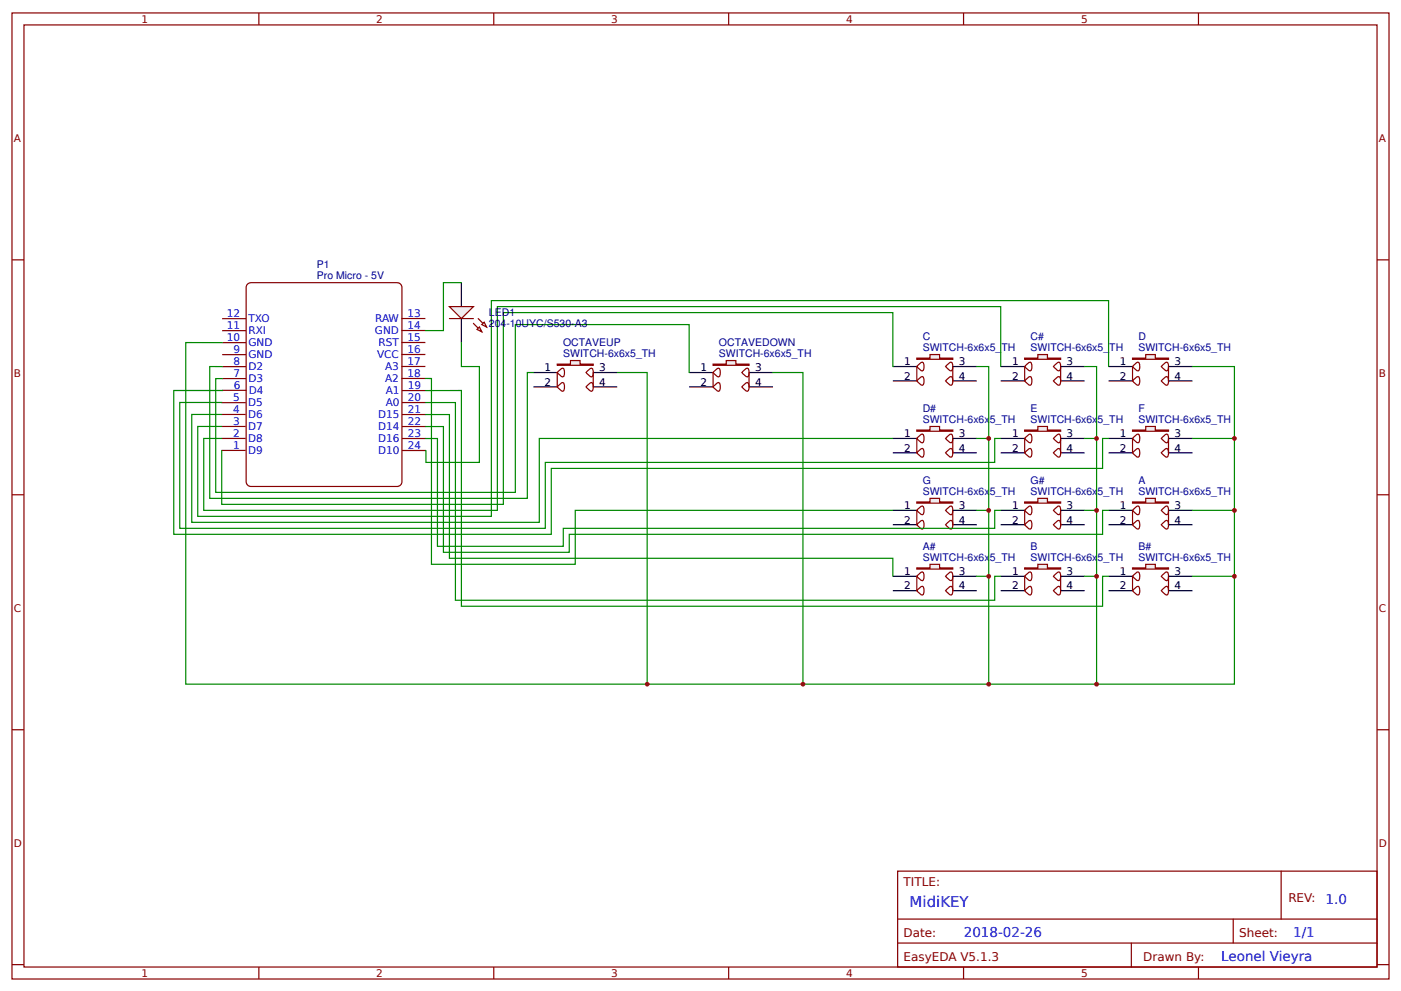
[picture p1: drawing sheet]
<svg xmlns="http://www.w3.org/2000/svg" width="312mm" height="221mm" viewBox="0 0 312 221" stroke-linecap="round" stroke-linejoin="round" font-family="sans-serif">
<g fill="none" stroke="#800" stroke-width=".27">
<path d="M2.7 2.9h306.4v214.9h-306.4zM5.3 5.5h301.1v209.7h-301.1zM57.6 2.9v2.6M109.9 2.9v2.6M162.2 2.9v2.6M214.4 2.9v2.6M266.7 2.9v2.6M2.7 57.8h2.6M306.4 57.8h2.7M2.7 110.1h2.6M306.4 110.1h2.7M2.7 162.4h2.6"/>
<path d="M306.4 162.4h2.7M199.8 193.8h106.6v21.4h-106.6zM285.1 193.8v10.7M2.7 214.6h2.6M57.6 215.2v2.6M109.9 215.2v2.6M162.2 215.2v2.6M199.8 204.5h106.6M199.8 209.8h106.6M214.4 215.2v2.6M251.8 209.8v5.4M266.7 215.2v2.6"/>
<path d="M274.4 204.5v5.3M306.4 214.6h2.7"/>
</g>
<path d="M55 63.3l.8-.4h32.6a1.06 1.06 0 0 1 1 1.1v43.2a1.07 1.07 0 0 1-1 1h-32.6a1.07 1.07 0 0 1-1-1v-43.2z" fill="#fff" stroke="#800000" stroke-width=".27"/>
<g fill="none" stroke="#800" stroke-width=".27">
<path d="M49.4 78.9h5.4M49.4 76.2h5.4M49.4 73.6h5.4M49.4 70.9h5.4M89.3 78.9h5.4M89.3 76.2h5.4M89.3 73.5h5.4M89.3 70.9h5.4M49.3 97.6h5.4M49.3 94.9h5.4M49.3 92.2h5.4M49.4 89.6h5.3"/>
<path d="M49.4 84.2h5.4M49.4 81.6h5.4M49.5 86.9h5.3M89.3 84.2h5.4M89.3 81.5h5.4M89.4 97.6h5.4M89.4 94.9h5.4M89.4 92.2h5.4M89.4 89.6h5.4M89.4 86.9h5.4M49.3 100.2h5.4M89.4 100.2h5.4"/>
</g>
<path d="M246.7 81.6h5.3M246.7 84.8h5.3" fill="none" stroke="#000" stroke-width=".27"/>
<path d="M252 79.7h3v-.8h2.1v.8h2.9v.3h-8z" fill="#efefef" stroke="#800" stroke-width=".27"/>
<path d="M252 81.6v3.2M252.3 81.2l.7-.5 .3-.1a1.59 1.59 0 0 1 0 1.9l-.6-.3-.7-.6zM253.6 84.8l-.1-.7-.2-.3-.6 .3-.7 .7 .7 .6 .6 .3 .2-.2 .1-.7M258.7 81.2l.7-.5 .3-.1a1.59 1.59 0 0 1 0 1.9l-.6-.3-.7-.6zM260 81.6v3.2l-.1-.7-.2-.3-.6 .3-.7 .7 .7 .6 .6 .3 .2-.2 .1-.7" fill="none" stroke="#800" stroke-width=".27"/>
<path d="M198.7 97.6h5.3M260 81.6h5.4M260 84.8h5.4M198.7 100.8h5.3" fill="none" stroke="#000" stroke-width=".27"/>
<path d="M204 95.7h3v-.8h2.1v.8h2.9v.3h-8z" fill="#efefef" stroke="#800" stroke-width=".27"/>
<path d="M204 97.6v3.2M204.3 97.2l.7-.5 .3-.1a1.59 1.59 0 0 1 0 1.9l-.6-.3-.7-.6zM210.7 97.2l.7-.5 .3-.1a1.59 1.59 0 0 1 0 1.9l-.6-.3-.7-.6zM212 97.6v3.2M204.3 100.4l.7-.5 .3-.1a1.59 1.59 0 0 1 0 1.9l-.6-.3-.7-.6zM210.7 100.4l.7-.5 .3-.1a1.59 1.59 0 0 1 0 1.9l-.6-.3-.7-.6z" fill="none" stroke="#800" stroke-width=".27"/>
<path d="M212 97.6h5.4M222.7 97.6h5.3M212 100.8h5.4M222.7 100.8h5.3" fill="none" stroke="#000" stroke-width=".27"/>
<path d="M228 95.7h3v-.8h2.1v.8h2.9v.3h-8z" fill="#efefef" stroke="#800" stroke-width=".27"/>
<path d="M228 97.6v3.2M228.3 97.2l.7-.5 .3-.1a1.59 1.59 0 0 1 0 1.9l-.6-.3-.7-.6zM234.7 97.2l.7-.5 .3-.1a1.59 1.59 0 0 1 0 1.9l-.6-.3-.7-.6zM236 97.6v3.2M228.3 100.4l.7-.5 .3-.1a1.59 1.59 0 0 1 0 1.9l-.6-.3-.7-.6zM234.7 100.4l.7-.5 .3-.1a1.59 1.59 0 0 1 0 1.9l-.6-.3-.7-.6z" fill="none" stroke="#800" stroke-width=".27"/>
<path d="M236 97.6h5.4M246.7 97.6h5.3M236 100.8h5.4M246.7 100.8h5.3" fill="none" stroke="#000" stroke-width=".27"/>
<path d="M252 95.7h3v-.8h2.1v.8h2.9v.3h-8z" fill="#efefef" stroke="#800" stroke-width=".27"/>
<path d="M252 97.6v3.2M252.3 97.2l.7-.5 .3-.1a1.59 1.59 0 0 1 0 1.9l-.6-.3-.7-.6zM258.7 97.2l.7-.5 .3-.1a1.59 1.59 0 0 1 0 1.9l-.6-.3-.7-.6zM260 97.6v3.2M252.3 100.4l.7-.5 .3-.1a1.59 1.59 0 0 1 0 1.9l-.6-.3-.7-.6zM258.7 100.4l.7-.5 .3-.1a1.59 1.59 0 0 1 0 1.9l-.6-.3-.7-.6z" fill="none" stroke="#800" stroke-width=".27"/>
<path d="M260 97.6h5.4M198.7 113.6h5.3M198.7 116.8h5.3M260 100.8h5.4" fill="none" stroke="#000" stroke-width=".27"/>
<path d="M204 111.7h3v-.8h2.1v.8h2.9v.3h-8z" fill="#efefef" stroke="#800" stroke-width=".27"/>
<path d="M204 113.6v3.2M204.3 113.2l.7-.5 .3-.1a1.59 1.59 0 0 1 0 1.9l-.6-.3-.7-.6zM204.3 116.4l.7-.5 .3-.1a1.59 1.59 0 0 1 0 1.9l-.6-.3-.7-.6zM210.7 113.2l.7-.5 .3-.1a1.59 1.59 0 0 1 0 1.9l-.6-.3-.7-.6zM210.7 116.4l.7-.5 .3-.1a1.59 1.59 0 0 1 0 1.9l-.6-.3-.7-.6zM212 113.6v3.2" fill="none" stroke="#800" stroke-width=".27"/>
<path d="M212 113.6h5.4M212 116.8h5.4M222.7 113.6h5.3M222.7 116.8h5.3" fill="none" stroke="#000" stroke-width=".27"/>
<path d="M228 111.7h3v-.8h2.1v.8h2.9v.3h-8z" fill="#efefef" stroke="#800" stroke-width=".27"/>
<path d="M228 113.6v3.2M228.3 113.2l.7-.5 .3-.1a1.59 1.59 0 0 1 0 1.9l-.6-.3-.7-.6zM228.3 116.4l.7-.5 .3-.1a1.59 1.59 0 0 1 0 1.9l-.6-.3-.7-.6zM234.7 113.2l.7-.5 .3-.1a1.59 1.59 0 0 1 0 1.9l-.6-.3-.7-.6zM234.7 116.4l.7-.5 .3-.1a1.59 1.59 0 0 1 0 1.9l-.6-.3-.7-.6zM236 113.6v3.2" fill="none" stroke="#800" stroke-width=".27"/>
<path d="M236 113.6h5.4M236 116.8h5.4M246.7 113.6h5.3M246.7 116.8h5.3" fill="none" stroke="#000" stroke-width=".27"/>
<path d="M252 111.7h3v-.8h2.1v.8h2.9v.3h-8z" fill="#efefef" stroke="#800" stroke-width=".27"/>
<path d="M252 113.6v3.2M252.3 113.2l.7-.5 .3-.1a1.59 1.59 0 0 1 0 1.9l-.6-.3-.7-.6zM252.3 116.4l.7-.5 .3-.1a1.59 1.59 0 0 1 0 1.9l-.6-.3-.7-.6zM258.7 113.2l.7-.5 .3-.1a1.59 1.59 0 0 1 0 1.9l-.6-.3-.7-.6zM258.7 116.4l.7-.5 .3-.1a1.59 1.59 0 0 1 0 1.9l-.6-.3-.7-.6zM260 113.6v3.2" fill="none" stroke="#800" stroke-width=".27"/>
<path d="M260 113.6h5.4M260 116.8h5.4M198.7 128.2h5.3M198.7 131.4h5.3" fill="none" stroke="#000" stroke-width=".27"/>
<path d="M204 126.4h3v-.8h2.1v.8h2.9v.2h-8z" fill="#efefef" stroke="#800" stroke-width=".27"/>
<path d="M204 128.2v3.2M204.3 127.9l.7-.6h.3a1.59 1.59 0 0 1 0 1.9l-.6-.3-.7-.7zM204.3 131.1l.7-.6h.3a1.59 1.59 0 0 1 0 1.9l-.6-.3-.7-.7zM210.7 127.9l.7-.6h.3a1.59 1.59 0 0 1 0 1.9l-.6-.3-.7-.7zM210.7 131.1l.7-.6h.3a1.59 1.59 0 0 1 0 1.9l-.6-.3-.7-.7zM212 128.2v3.2" fill="none" stroke="#800" stroke-width=".27"/>
<path d="M212 128.2h5.4M212 131.4h5.4M246.7 128.2h5.3M246.7 131.4h5.3" fill="none" stroke="#000" stroke-width=".27"/>
<path d="M252 126.4h3v-.8h2.1v.8h2.9v.2h-8z" fill="#efefef" stroke="#800" stroke-width=".27"/>
<path d="M252 128.2v3.2M252.3 127.9l.7-.6h.3a1.59 1.59 0 0 1 0 1.9l-.6-.3-.7-.7zM252.3 131.1l.7-.6h.3a1.59 1.59 0 0 1 0 1.9l-.6-.3-.7-.7zM258.7 127.9l.7-.6h.3a1.59 1.59 0 0 1 0 1.9l-.6-.3-.7-.7zM258.7 131.1l.7-.6h.3a1.59 1.59 0 0 1 0 1.9l-.6-.3-.7-.7zM260 128.2v3.2" fill="none" stroke="#800" stroke-width=".27"/>
<path d="M222.7 81.6h5.3M222.7 84.8h5.3M260 128.2h5.4M260 131.4h5.4" fill="none" stroke="#000" stroke-width=".27"/>
<path d="M228 79.7h3v-.8h2.1v.8h2.9v.3h-8z" fill="#efefef" stroke="#800" stroke-width=".27"/>
<path d="M228 81.6v3.2M228.3 81.2l.7-.5 .3-.1a1.59 1.59 0 0 1 0 1.9l-.6-.3-.7-.6zM229.6 84.8l-.1-.7-.2-.3-.6 .3-.7 .7 .7 .6 .6 .3 .2-.2 .1-.7M234.7 81.2l.7-.5 .3-.1a1.59 1.59 0 0 1 0 1.9l-.6-.3-.7-.6zM236 81.6v3.2l-.1-.7-.2-.3-.6 .3-.7 .7 .7 .6 .6 .3 .2-.2 .1-.7" fill="none" stroke="#800" stroke-width=".27"/>
<path d="M198.7 81.6h5.3M198.7 84.8h5.3M236 81.6h5.4M236 84.8h5.4" fill="none" stroke="#000" stroke-width=".27"/>
<path d="M204 79.7h3v-.8h2.1v.8h2.9v.3h-8z" fill="#efefef" stroke="#800" stroke-width=".27"/>
<path d="M204 81.6v3.2M204.3 81.2l.7-.5 .3-.1a1.59 1.59 0 0 1 0 1.9l-.6-.3-.7-.6zM205.6 84.8l-.1-.7-.2-.3-.6 .3-.7 .7 .7 .6 .6 .3 .2-.2 .1-.7M210.7 81.2l.7-.5 .3-.1a1.59 1.59 0 0 1 0 1.9l-.6-.3-.7-.6zM212 81.6v3.2l-.1-.7-.2-.3-.6 .3-.7 .7 .7 .6 .6 .3 .2-.2 .1-.7" fill="none" stroke="#800" stroke-width=".27"/>
<path d="M212 81.6h5.4M212 84.8h5.4M222.7 128.2h5.3M222.7 131.4h5.3" fill="none" stroke="#000" stroke-width=".27"/>
<path d="M228 126.4h3v-.8h2.1v.8h2.9v.2h-8z" fill="#efefef" stroke="#800" stroke-width=".27"/>
<path d="M228 128.2v3.2M228.3 127.9l.7-.6h.3a1.59 1.59 0 0 1 0 1.9l-.6-.3-.7-.7zM228.3 131.1l.7-.6h.3a1.59 1.59 0 0 1 0 1.9l-.6-.3-.7-.7zM234.7 127.9l.7-.6h.3a1.59 1.59 0 0 1 0 1.9l-.6-.3-.7-.7zM234.7 131.1l.7-.6h.3a1.59 1.59 0 0 1 0 1.9l-.6-.3-.7-.7zM236 128.2v3.2" fill="none" stroke="#800" stroke-width=".27"/>
<path d="M118.7 82.9h5.3M118.7 86.1h5.3M236 128.2h5.4M236 131.4h5.4" fill="none" stroke="#000" stroke-width=".27"/>
<path d="M124 81h2.9v-.8h2.2v.8h2.9v.3h-8z" fill="#efefef" stroke="#800" stroke-width=".27"/>
<path d="M124 82.9v3.2M124.3 82.5l.7-.5 .3-.1a1.59 1.59 0 0 1 0 1.9l-.7-.2-.6-.7zM124.3 85.7l.7-.5 .3-.1a1.59 1.59 0 0 1 0 1.9l-.7-.2-.6-.7zM130.7 82.5l.7-.5 .3-.1a1.59 1.59 0 0 1 0 1.9l-.7-.2-.6-.7zM130.7 85.7l.7-.5 .3-.1a1.59 1.59 0 0 1 0 1.9l-.7-.2-.6-.7zM132 82.9v3.2" fill="none" stroke="#800" stroke-width=".27"/>
<path d="M132 82.9h5.4M132 86.1h5.4M153.4 82.9h5.3M153.4 86.1h5.3" fill="none" stroke="#000" stroke-width=".27"/>
<path d="M158.7 81h2.9v-.8h2.2v.8h2.9v.3h-8z" fill="#efefef" stroke="#800" stroke-width=".27"/>
<path d="M158.7 82.9v3.2M159 82.5l.7-.5 .3-.1a1.59 1.59 0 0 1 0 1.9l-.7-.2-.6-.7zM159 85.7l.7-.5 .3-.1a1.59 1.59 0 0 1 0 1.9l-.7-.2-.6-.7zM165.4 82.5l.7-.5 .3-.1a1.59 1.59 0 0 1 0 1.9l-.7-.2-.6-.7zM165.4 85.7l.7-.5 .3-.1a1.59 1.59 0 0 1 0 1.9l-.7-.2-.6-.7zM166.7 82.9v3.2" fill="none" stroke="#800" stroke-width=".27"/>
<path d="M166.7 82.9h5.3M166.7 86.1h5.3" fill="none" stroke="#000" stroke-width=".27"/>
<path d="M49.4 76.2h-8.1v76h233.4v-24h-9.3M265.4 97.6h9.3v16M265.4 113.6h9.3v14.6" fill="none" stroke="#080" stroke-width=".27"/>
<circle cx="274.7" cy="113.6" r=".53" fill="#c00"/>
<path d="M265.4 81.6h9.3v16" fill="none" stroke="#080" stroke-width=".27"/>
<circle cx="274.7" cy="97.6" r=".53" fill="#c00"/>
<path d="M241.4 113.6h2.6v14.6M241.4 128.2h2.6v24" fill="none" stroke="#080" stroke-width=".27"/>
<circle cx="244" cy="128.2" r=".53" fill="#c00"/>
<path d="M241.4 97.6h2.6v16" fill="none" stroke="#080" stroke-width=".27"/>
<circle cx="244" cy="113.6" r=".53" fill="#c00"/>
<path d="M241.4 81.6h2.6v16" fill="none" stroke="#080" stroke-width=".27"/>
<circle cx="244" cy="97.6" r=".53" fill="#c00"/>
<path d="M217.4 81.6h2.6v70.6M217.4 97.6h2.6" fill="none" stroke="#080" stroke-width=".27"/>
<circle cx="220" cy="97.6" r=".53" fill="#c00"/>
<path d="M217.4 113.6h2.6" fill="none" stroke="#080" stroke-width=".27"/>
<circle cx="220" cy="113.6" r=".53" fill="#c00"/>
<path d="M217.4 128.2h2.6" fill="none" stroke="#080" stroke-width=".27"/>
<circle cx="220" cy="128.2" r=".53" fill="#c00"/>
<g fill="none" stroke="#080" stroke-width=".27">
<path d="M49.3 92.2h-6.6v24h77.3v-18.6h78.7M49.3 89.6h-9.3v28h81.3v-14.7h100.1v-5.3h1.3M49.4 81.6h-2.7v29.3h70.6v-28h1.4M49.5 86.9h-10.8v32h84v-14.7h122.7v-6.6h1.3M94.8 97.6h2.5v24h28v-4h96.1v-4h1.3M94.8 94.9h3.9v28h28v-4h118.7v-5.3h1.3M94.8 92.2h5.2v32h98.7v4M94.8 89.6h6.5v44h120.1v-5.4h1.3M94.8 86.9h7.9v48h142.7v-6.7h1.3M137.4 82.9h6.6v69.3M153.4 82.9v-10.7h-38.7v37.4h-66.7v-25.4h1.4M172 82.9h6.7v69.3"/>
<path d="M198.7 81.6v-12h-86.7v42.6h-62.7v-12M222.7 81.6v-13.4h-112v45.4h-65.4v-16h4M246.7 81.6v-14.7h-137.4v48h-65.3v-20h5.3"/>
</g>
<g fill="#c00">
<circle cx="144" cy="152.2" r=".53"/>
<circle cx="220" cy="152.2" r=".53"/>
<circle cx="244" cy="152.2" r=".53"/>
<circle cx="274.7" cy="128.2" r=".53"/>
<circle cx="178.7" cy="152.2" r=".53"/>
</g>
<path d="M94.7 84.2h1.3v41.4h32v-12h70.7" fill="none" stroke="#080" stroke-width=".27"/>
<path d="M102.7 62.9v5.3M102.7 70.9v5.3" fill="none" stroke="#000" stroke-width=".27"/>
<path d="M100 68.2h5.3l-2.6 2.7z" fill="#efefef" stroke="#800" stroke-width=".27"/>
<path d="M105.3 72l1.9 1.8M106.4 70.9l1.9 1.9" fill="none" stroke="#800" stroke-width=".27"/>
<g fill="#efefef" stroke="#800" stroke-width=".27">
<path d="M106.7 72.8l.5 1-1.1-.5z"/>
<path d="M107.7 71.7l.6 1.1-1.1-.6z"/>
</g>
<path d="M100 70.9h5.3" fill="none" stroke="#800" stroke-width=".27"/>
<path d="M102.7 76.2v5.4h4v21.3h-11.9v-2.7M102.7 62.9h-4v10.7h-4" fill="none" stroke="#080" stroke-width=".27"/>
<text font-size="3.3" fill="#00f" x="202.4" y="201.8">MidiKEY</text>
<g font-size="3" fill="#00f">
<text x="295" y="201">1.0</text>
<text x="214.5" y="208.5">2018-02-26</text>
<text x="287.8" y="208.5">1/1</text>
<text x="271.8" y="213.8">Leonel Vieyra</text>
</g>
<g font-size="2.7" fill="#800">
<text x="201.1" y="197">TITLE:</text>
<text x="286.7" y="200.8">REV:</text>
<text x="201.1" y="208.5">Date:</text>
<text x="275.8" y="208.5">Sheet:</text>
<text x="201.1" y="213.8">EasyEDA V5.1.3</text>
<text x="254.4" y="213.8">Drawn By:</text>
</g>
<g font-size="2.3" fill="#800">
<text x="31.5" y="5.1">1</text>
<text x="83.7" y="5.1">2</text>
<text x="136" y="5.1">3</text>
<text x="188.3" y="5.1">4</text>
<text x="240.6" y="5.1">5</text>
<text x="3.1" y="31.7">A</text>
<text x="306.8" y="31.7">A</text>
<text x="3.1" y="84">B</text>
<text x="306.8" y="84">B</text>
<text x="3.1" y="136.2">C</text>
<text x="306.8" y="136.2">C</text>
<text x="3.1" y="188.5">D</text>
<text x="306.8" y="188.5">D</text>
<text x="31.5" y="217.4">1</text>
<text x="83.7" y="217.4">2</text>
<text x="136" y="217.4">3</text>
<text x="188.3" y="217.4">4</text>
<text x="240.6" y="217.4">5</text>
</g>
<g font-size="2.3" fill="#000080">
<text x="70.5" y="59.7">P1</text>
<text x="70.5" y="62.1">Pro Micro - 5V</text>
<text x="108.8" y="70.4">LED1</text>
<text x="108.8" y="72.8">204-10UYC/S530-A3</text>
<text x="125.3" y="77">OCTAVEUP</text>
<text x="160" y="77">OCTAVEDOWN</text>
<text x="205.3" y="75.7">C</text>
<text x="229.3" y="75.7">C#</text>
<text x="253.3" y="75.7">D</text>
<text x="125.3" y="79.4">SWITCH-6x6x5_TH</text>
<text x="160" y="79.4">SWITCH-6x6x5_TH</text>
<text x="205.3" y="78.1">SWITCH-6x6x5_TH</text>
<text x="229.3" y="78.1">SWITCH-6x6x5_TH</text>
<text x="253.3" y="78.1">SWITCH-6x6x5_TH</text>
<text x="205.3" y="94.1">SWITCH-6x6x5_TH</text>
<text x="205.3" y="91.7">D#</text>
<text x="229.3" y="94.1">SWITCH-6x6x5_TH</text>
<text x="229.3" y="91.7">E</text>
<text x="253.3" y="94.1">SWITCH-6x6x5_TH</text>
<text x="253.3" y="91.7">F</text>
<text x="205.3" y="107.7">G</text>
<text x="229.3" y="107.7">G#</text>
<text x="253.3" y="107.7">A</text>
<text x="205.3" y="110.1">SWITCH-6x6x5_TH</text>
<text x="229.3" y="110.1">SWITCH-6x6x5_TH</text>
<text x="253.3" y="110.1">SWITCH-6x6x5_TH</text>
<text x="205.3" y="124.8">SWITCH-6x6x5_TH</text>
<text x="205.3" y="122.4">A#</text>
<text x="229.3" y="124.8">SWITCH-6x6x5_TH</text>
<text x="229.3" y="122.4">B</text>
<text x="253.3" y="124.8">SWITCH-6x6x5_TH</text>
<text x="253.3" y="122.4">B#</text>
</g>
<g font-size="2.3" fill="#00f">
<text x="50.5" y="70.6">12</text>
<text x="55.3" y="71.7">TXO</text>
<text x="83.5" y="71.7">RAW</text>
<text x="90.7" y="70.6">13</text>
<text x="50.5" y="76">10</text>
<text x="50.5" y="73.3">11</text>
<text x="55.3" y="77">GND</text>
<text x="55.3" y="74.4">RXI</text>
<text x="83.4" y="74.3">GND</text>
<text x="84.3" y="77">RST</text>
<text x="90.7" y="73.3">14</text>
<text x="90.7" y="75.9">15</text>
<text x="52" y="84">7</text>
<text x="52" y="81.3">8</text>
<text x="52" y="78.6">9</text>
<text x="55.3" y="82.4">D2</text>
<text x="55.3" y="79.7">GND</text>
<text x="83.9" y="79.7">VCC</text>
<text x="85.7" y="82.3">A3</text>
<text x="90.7" y="78.6">16</text>
<text x="90.7" y="81.3">17</text>
<text x="90.7" y="83.9">18</text>
<text x="51.9" y="89.3">5</text>
<text x="52" y="86.6">6</text>
<text x="55.3" y="85">D3</text>
<text x="55.4" y="87.7">D4</text>
<text x="85.7" y="85">A2</text>
<text x="85.8" y="87.7">A1</text>
<text x="90.8" y="86.6">19</text>
<text x="90.8" y="89.3">20</text>
<text x="51.9" y="94.6">3</text>
<text x="51.9" y="92">4</text>
<text x="55.2" y="95.7">D7</text>
<text x="55.2" y="93">D6</text>
<text x="55.2" y="90.4">D5</text>
<text x="84.1" y="93">D15</text>
<text x="84.1" y="95.7">D14</text>
<text x="85.8" y="90.4">A0</text>
<text x="90.8" y="92">21</text>
<text x="90.8" y="94.6">22</text>
<text x="51.9" y="100">1</text>
<text x="51.9" y="97.3">2</text>
<text x="55.2" y="101">D9</text>
<text x="55.2" y="98.4">D8</text>
<text x="84.1" y="98.4">D16</text>
<text x="84.1" y="101">D10</text>
<text x="90.8" y="97.3">23</text>
<text x="90.8" y="100">24</text>
</g>
<g font-size="2.3">
<text x="121.2" y="82.6">1</text>
<text x="133.3" y="82.6">3</text>
<text x="155.9" y="82.6">1</text>
<text x="168" y="82.6">3</text>
<text x="201.2" y="81.3">1</text>
<text x="213.4" y="81.3">3</text>
<text x="225.2" y="81.3">1</text>
<text x="237.4" y="81.3">3</text>
<text x="249.2" y="81.3">1</text>
<text x="261.4" y="81.3">3</text>
<text x="121.2" y="85.8">2</text>
<text x="133.3" y="85.8">4</text>
<text x="155.9" y="85.8">2</text>
<text x="168" y="85.8">4</text>
<text x="201.2" y="84.5">2</text>
<text x="213.4" y="84.5">4</text>
<text x="225.2" y="84.5">2</text>
<text x="237.4" y="84.5">4</text>
<text x="249.2" y="84.5">2</text>
<text x="261.4" y="84.5">4</text>
<text x="201.2" y="97.3">1</text>
<text x="201.2" y="100.5">2</text>
<text x="213.4" y="97.3">3</text>
<text x="213.4" y="100.5">4</text>
<text x="225.2" y="97.3">1</text>
<text x="225.2" y="100.5">2</text>
<text x="237.4" y="97.3">3</text>
<text x="237.4" y="100.5">4</text>
<text x="249.2" y="97.3">1</text>
<text x="249.2" y="100.5">2</text>
<text x="261.4" y="97.3">3</text>
<text x="261.4" y="100.5">4</text>
<text x="201.2" y="113.3">1</text>
<text x="213.4" y="113.3">3</text>
<text x="225.2" y="113.3">1</text>
<text x="237.4" y="113.3">3</text>
<text x="249.2" y="113.3">1</text>
<text x="261.4" y="113.3">3</text>
<text x="201.2" y="116.5">2</text>
<text x="213.4" y="116.5">4</text>
<text x="225.2" y="116.5">2</text>
<text x="237.4" y="116.5">4</text>
<text x="249.2" y="116.5">2</text>
<text x="261.4" y="116.5">4</text>
<text x="201.2" y="128">1</text>
<text x="201.2" y="131.2">2</text>
<text x="213.4" y="128">3</text>
<text x="213.4" y="131.2">4</text>
<text x="225.2" y="128">1</text>
<text x="225.2" y="131.2">2</text>
<text x="237.4" y="128">3</text>
<text x="237.4" y="131.2">4</text>
<text x="249.2" y="128">1</text>
<text x="249.2" y="131.2">2</text>
<text x="261.4" y="128">3</text>
<text x="261.4" y="131.2">4</text>
</g>
</svg>
